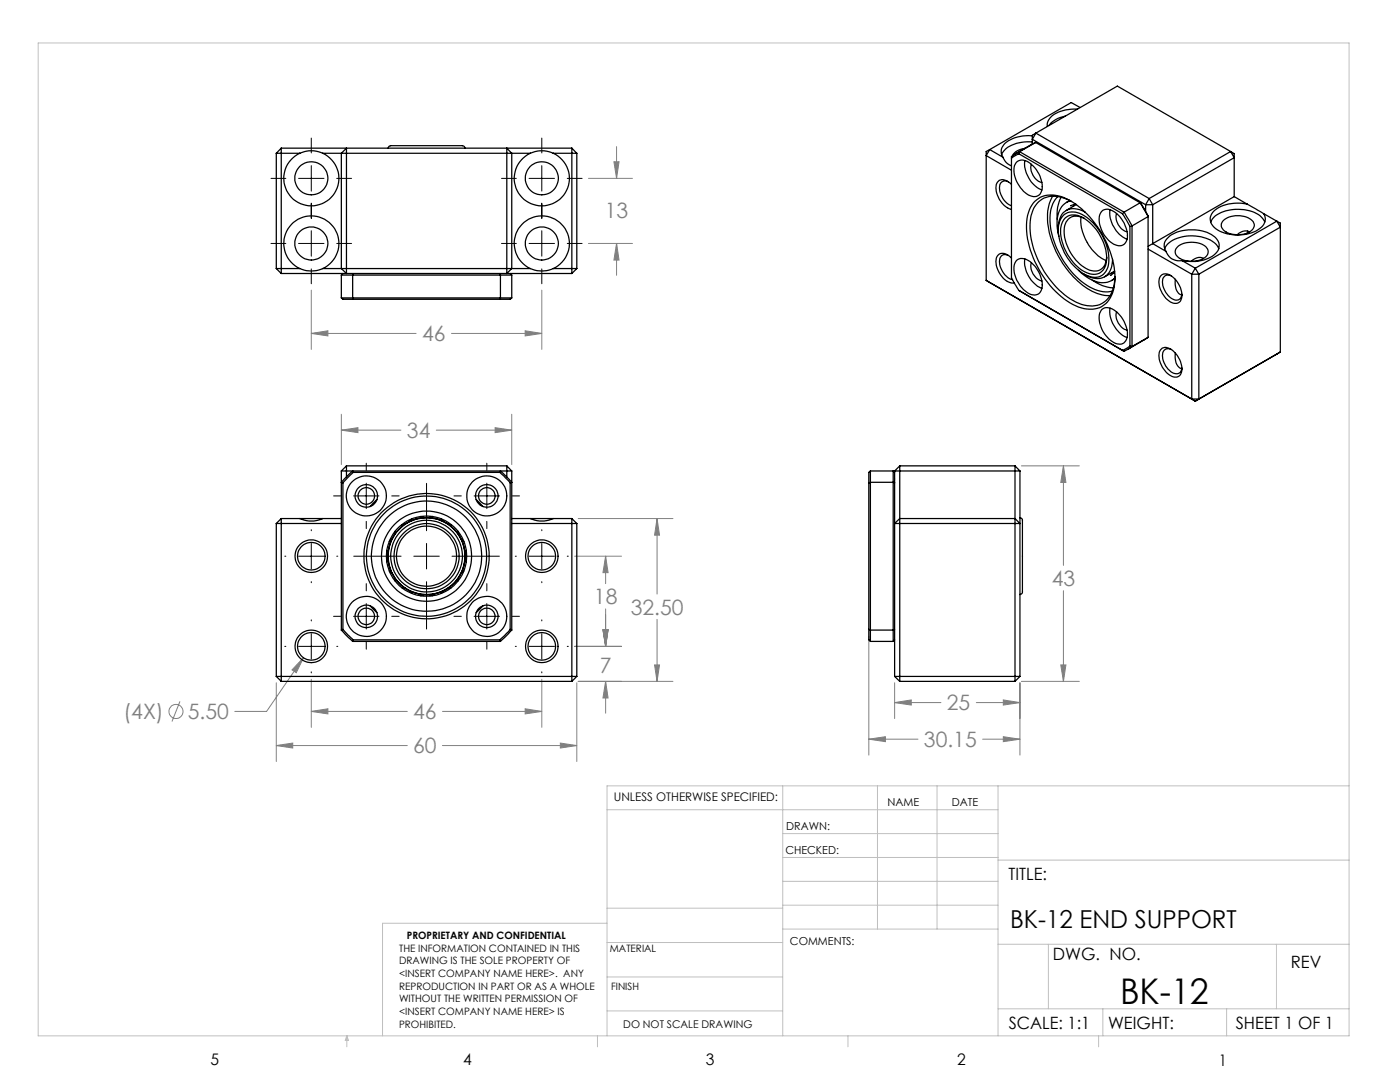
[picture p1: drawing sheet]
<svg xmlns="http://www.w3.org/2000/svg" width="279mm" height="216mm" viewBox="0 0 279 216" stroke-linecap="round" stroke-linejoin="round" font-family="sans-serif">
<g fill="none" stroke="#808080" stroke-width=".2">
<path d="M117.4 35.6h8.8M122.5 32.3h1l-.5 3.3zM123 29.2v6.4M62.1 57.9v11.8M108.1 57.9v11.8M117.4 48.6h8.8M123 48.6l.5 3.3h-1zM123 48.6v6.3M62.1 66.5l3.3-.5v1zM62.1 66.5h20.9M90.1 66.5h18M104.8 66l3.3 .5-3.3 .5z"/>
<path d="M68.1 85.8l3.3-.5v1zM68.1 82.7v10M68.1 85.8h11.9M87.1 85.8h15M98.8 85.3l3.3 .5-3.3 .5zM102.1 82.7v10M203.8 93h11.6M212.2 93v19.8M212.2 93l.5 3.3h-1zM114.7 111h9.3M115.4 103.5h18.9M120.9 111l.5 3.3h-1.1z"/>
<path d="M120.9 111v5.5M131.1 103.5v15M131.1 103.5l.5 3.3h-1zM212.2 117.9v18.1M35.9 139.9l-1.6 4.1M55.1 136.2v15.7M60.6 131.2l-7.4 10.8h-6.4M60.6 131.2l-1.5 3-.8-.5zM62.1 135.5v9.6M108.1 135.5v9.6M114.7 129h9.3M115.1 136.2v15.7"/>
<path d="M115.4 136h18.9M120.3 125.7h1.1l-.5 3.3zM120.9 136l.5 3.3h-1.1zM120.9 121.5v7.5M120.9 136v6.3M130.6 132.7h1l-.5 3.3zM131.1 123.6v12.4M173.4 126.9v23.8M178.5 136.2v7.2M200.2 139.7l3.4 .5-3.4 .5zM203.6 136.2v14.5M203.8 136h11.6"/>
<path d="M211.7 132.7h1l-.5 3.3zM55.1 148.8l3.3-.5v1zM55.1 148.8h26.2M62.1 142l3.3-.6v1.1zM62.1 142h19.2M88.3 142h19.8M88.3 148.8h26.8M104.8 141.4l3.3 .6-3.3 .5zM111.8 148.3l3.3 .5-3.3 .5zM173.4 147.5l3.3-.5v1zM173.4 147.5h9.8M178.5 140.2l3.4-.5v1z"/>
<path d="M178.5 140.2h9.3M194.8 140.2h8.8M196.1 147.5h7.5M200.2 147l3.4 .5-3.4 .5z"/>
<circle cx="35.1" cy="142" r="1.41"/>
</g>
<g fill="none" stroke="#000" stroke-width=".2">
<path d="M54.1 35.6h2.9M59.6 35.6h5.1M62.1 27.6v2.9M62.1 33.1v5M67.2 35.6h3M100.1 35.6h2.9M105.6 35.6h5.1M108.1 27.6v2.9M108.1 33.1v5M113.2 35.6h3M54.1 48.6h2.9M59.6 48.6h5.1"/>
<path d="M62.1 40.5v3.1M62.1 46v5.1M62.1 53.7v2.9M67.2 48.6h3M100.1 48.6h2.9M105.6 48.6h5.1M108.1 40.5v3.1M108.1 46v5.1M108.1 53.7v2.9M113.2 48.6h3M66.6 99h1.4M70.6 99h5"/>
<path d="M73.1 92.4v1.5M73.1 96.4v5.1M78.2 99h1.5M85.1 96.4v9.5M90.6 99h1.5M94.6 99h5.1M97.2 92.4v1.5M97.2 96.4v5.1M102.2 99h1.5M56.8 111h.2M59.6 111h5.1M62.1 105.7v.2"/>
<path d="M62.1 108.4v5.1M62.1 116.1v.2M67.2 111h.2M70.6 111h9.4M73.1 104v1.5M73.1 116.5v1.4M82.6 111h5.1M85.1 108.4v5.1M85.1 116.1v9.4M90.2 111h9.5M97.2 104v1.5M97.2 116.5v1.4"/>
<path d="M102.8 111h.2M105.6 111h5.1M108.1 105.7v.2M108.1 108.4v5.1M108.1 116.1v.2M113.2 111h.2M56.8 129h.2M59.6 129h5.1M62.1 123.7v.2M62.1 126.4v5.1M62.1 134.1v.2M66.6 123h1.4"/>
<path d="M67.2 129h.2M70.6 123h5M73.1 120.4v5.1M73.1 128.1v1.4M78.2 123h1.5M90.6 123h1.5M94.6 123h5.1M97.2 120.4v5.1M97.2 128.1v1.4M102.2 123h1.5M102.8 129h.2M105.6 129h5.1"/>
<path d="M108.1 123.7v.2M108.1 126.4v5.1M108.1 134.1v.2M113.2 129h.2"/>
</g>
<g fill="none" stroke="#c0c0c0" stroke-width=".2">
<path d="M7.6 8.6h261.6v198.1h-261.6zM156.2 156.8v49.9M175.1 156.8v28.6M187 156.8v28.6M199.2 156.8v49.9M269.2 156.8h-148.1v49.9M121.1 161.6h78.1M156.2 171.1h43M156.2 166.3h43M156.2 175.9h43M199.2 171.6h70M121.1 194.9h35.1"/>
<path d="M121.1 188.1h35.1M121.1 181.2h35.1M121.1 184.2h-44.8v22.5M156.2 185.4h43M156.2 180.6h43M199.2 188.4h70M209.2 188.4v12.9M254.7 188.4v12.9M69.2 206.7v2.2M69.2 206.7l.3 .9h-.6zM119.2 206.7v2.2M121.1 201.7h35.1"/>
<path d="M169.2 206.7v2.2M199.2 201.3h70M219.3 206.7v2.2M220.1 201.3v5.4M244.8 201.3v5.4"/>
</g>
<path d="M120.3 125.7h1.1l-.5 3.3zM120.9 136l.5 3.3h-1.1zM120.9 111l.5 3.3h-1.1zM120.3 125.7h1.1l-.5 3.3zM131.1 103.5l.5 3.3h-1zM130.6 132.7h1l-.5 3.3zM68.1 85.8l3.3-.5v1zM98.8 85.3l3.3 .5-3.3 .5zM62.1 142l3.3-.6v1.1zM104.8 141.4l3.3 .6-3.3 .5zM111.8 148.3l3.3 .5-3.3 .5zM55.1 148.8l3.3-.5v1zM60.6 131.2l-2.3 2.5 .8 .5zM173.4 147.5l3.3-.5v1zM200.2 147l3.4 .5-3.4 .5zM178.5 140.2l3.4-.5v1zM200.2 139.7l3.4 .5-3.4 .5zM211.7 132.7h1l-.5 3.3zM212.2 93l.5 3.3h-1zM123 48.6l.5 3.3h-1zM122.5 32.3h1l-.5 3.3zM62.1 66.5l3.3-.5v1zM104.8 66l3.3 .5-3.3 .5z" fill="#808080"/>
<g fill="none" stroke="#000" stroke-width=".25">
<path d="M55.1 30.6v23M55.1 30.6h4.7M56.1 29.6v25M56.1 29.6h58M56.1 29.6l-1 1M59.8 30.6a5.6 5.6 0 0 1 4.6 0M59.8 30.6a5.5 5.5 0 0 0-2 8.4 5.5 5.5 0 0 0 8.6 0 5.5 5.5 0 0 0-2-8.4M64.4 30.6h41.4M68.1 30.6l1-1v25l-1-1zM77.5 29.6l.1-.4 .4-.1h14.3l.3 .1 .2 .4M101.1 29.6l1 1v23l-1 1zM105.8 30.6a5.6 5.6 0 0 1 4.6 0"/>
<path d="M105.8 30.6a5.5 5.5 0 0 0-2 8.4 5.5 5.5 0 0 0 8.6 0 5.5 5.5 0 0 0-2-8.4M110.4 30.6h4.7M114.1 29.6v25M114.1 29.6l1 1M115.1 30.6v23M197.5 29.8l-.7 .4v25.8M197.5 29.8l-.7 1.2 5.1 3M197.5 29.8l2.6 1.6M200.1 31.4l.7 1 1.1 .7M201.3 36.3a1.24 1.24 0 0 0-1.5 .1 1.24 1.24 0 0 0-.3 1.4 4 4 0 0 0 2.4 3.3M201.9 36.8a1.95 1.95 0 0 0-2.7-.6 2.8 2.8 0 0 0 0 3.2 4 4 0 0 0 2.7 2.4M202.9 32.3a2.21 2.21 0 0 1 3 .6 5.6 5.6 0 0 1 1.9 5.3 1.64 1.64 0 0 1-2.6 .7 5.9 5.9 0 0 1-2.7-5.8z"/>
<path d="M203.3 30.7l-1.4 .8M203.3 30.7l20.7 12M203.5 30.3l-1.6 .9v24.2l1.4 2.6M203.5 30.3l-.2 .4M203.5 30.3l20.8 12M204.5 29.6a3.1 3.1 0 0 0-2.4 1.4M204.5 32a6 6 0 0 0 3.4 5.9M205.8 32.8a3.1 3.1 0 0 0 2.1 3.6M206 27.1a7.2 7.2 0 0 0-5.7 1.8 2.08 2.08 0 0 0-.2 2.5M206 28.3a6.8 6.8 0 0 0-5.7 1.9l-.4 .7M206.7 28.4l-4.1 2.3M206.7 28.4l-3.2 1.9"/>
<path d="M206.7 28.4l20.8 12.1M206.7 26.6l-.7 .4v1.8M206.7 26.6l-.7 1.2 22.6 13.1M206.7 26.6l22.6 13M206.7 26.6l16.3-9.4 22.6 13M210.1 39.2a9.5 9.5 0 0 0-.7 7.2 18.7 18.7 0 0 0 8.6 11.7 7.3 7.3 0 0 0 3.5 .9M211.1 39.2a6.9 6.9 0 0 0-1.4 6.2 17.1 17.1 0 0 0 8.3 12.1 5.4 5.4 0 0 0 4 .6M211.8 39.4a7.4 7.4 0 0 0-.8 4.4M212.6 23.2a5.1 5.1 0 0 0-3.3 1.8M215 21.8a7.1 7.1 0 0 0-5.5 1.8l-.5 1v.6M215.5 21.4l-1.7-.9-16.3 9.3M229.3 39.6l.7 1.3"/>
<path d="M229.3 39.6l-.7 1.3M245.6 30.2l-16.3 9.4M245.6 30.2l.7 1.3-16.3 9.4M245.6 30.2l.7 .5v8.5M246.3 39.2l-17.2 9.9M246.3 39.2l2.6 1.5M55.1 53.6h4.7M55.1 53.6l1 1M56.1 54.6h12.3M59.8 53.6a5.5 5.5 0 0 1-2-8.4 5.5 5.5 0 0 1 8.7 0 5.5 5.5 0 0 1-2.1 8.4M59.8 53.6a5.6 5.6 0 0 0 4.6 0M64.4 53.6h41.4"/>
<path d="M68.1 59.4h2.3M68.1 54.9h2.3M68.1 59.4l.3 .3h2.1M68.1 54.9v4.5M68.4 54.6h.7M68.4 54.6l-.3 .3M69.1 54.6h32M70.4 54.9v4.5M70.4 59.4h29.5M70.4 54.9h29.5M70.4 59.4l.1 .3M70.5 54.6l-.1 .3"/>
<path d="M70.5 59.7h29.3M99.8 54.6l.1 .3M99.9 54.9h2.2M99.9 59.4h2.2M99.9 54.9v4.5M99.9 59.4l-.1 .3M101.1 54.6h.7M101.8 54.6h12.3M101.8 54.6l.3 .3M102.1 59.4l-.3 .3h-2M102.1 54.9v4.5M105.8 53.6a5.5 5.5 0 0 1-2-8.4 5.5 5.5 0 0 1 8.7 0 5.5 5.5 0 0 1-2.1 8.4"/>
<path d="M105.8 53.6a5.6 5.6 0 0 0 4.6 0M110.4 53.6h4.7M115.1 53.6l-1 1M196.8 56l41.7 24M196.8 56l.7 .4M201.3 51a1.16 1.16 0 0 0-1.3 0 1.16 1.16 0 0 0-.5 1.2 4 4 0 0 0 2.6 3.6M201.9 51.5a1.92 1.92 0 0 0-2.7-.7 3 3 0 0 0 .2 3.6 3.3 3.3 0 0 0 3 2M202.9 51.9a2.31 2.31 0 0 1 3 .6 5.7 5.7 0 0 1 1.9 5.4 1.73 1.73 0 0 1-2.9 .4 5.8 5.8 0 0 1-2.4-5.6zM203.3 58l21 12.1M203.3 58h.2M204.5 51.7a5.9 5.9 0 0 0 3.4 5.8M205.8 52.4a3.1 3.1 0 0 0 2.1 3.7"/>
<path d="M206.5 40.2a5.7 5.7 0 0 1 7-.2 19.3 19.3 0 0 1 9 16.1 5.5 5.5 0 0 1-3.5 5.4 8.1 8.1 0 0 1-7.2-2.3 19.2 19.2 0 0 1-6.9-15 6.6 6.6 0 0 1 1.6-4zM212.2 43a3.5 3.5 0 0 1 4.6 .3 10.8 10.8 0 0 1 4.4 9.7 2.84 2.84 0 0 1-4.4 1.9 10.7 10.7 0 0 1-5.5-10l.4-1.2zM212.6 43.5a3.2 3.2 0 0 1 4.1 .3 9.8 9.8 0 0 1 4.1 8.6 2.58 2.58 0 0 1-4.1 1.9 9.7 9.7 0 0 1-5-9.1l.3-.8zM213.5 40l-.7 .4M213.6 40.1a3.8 3.8 0 0 0-2.6 3.9v1.1l.3 2.1M213.7 41v.1M213.9 40.2a5.8 5.8 0 0 0-6.3-.2 6.9 6.9 0 0 0-2 6.2 18.6 18.6 0 0 0 9.1 14.1 5.1 5.1 0 0 0 6.3-.6 6.7 6.7 0 0 0 1.5-4.5M214.5 40.8l-.3 .4M214.7 40.7l-1 .3M214.8 40.8l-2 1.2M215.2 53.9a7.1 7.1 0 0 0 5.5 2.5l1.1-.4 .7-.5M215.8 43.4a9.2 9.2 0 0 0 5 8.6"/>
<path d="M216.4 43.6a2.47 2.47 0 0 0-3.8 1.1 8.3 8.3 0 0 0 2.9 8 3.9 3.9 0 0 0 3.9 1.2 2.67 2.67 0 0 0 1.4-2.6M216.6 42.4a3.4 3.4 0 0 0-4.7 .4l-.6 1.7-.1 1.4M218 55.9a7.8 7.8 0 0 0 4.2 1.5M219.9 42.1a1.99 1.99 0 0 1 2.7 .3 6.2 6.2 0 0 1 2.3 5.4 1.67 1.67 0 0 1-2.6 .9 5.9 5.9 0 0 1-2.8-5.8zM221.5 41.8a6 6 0 0 0 3.4 5.9M222 51.8a3.5 3.5 0 0 1-2.2 3.7 4.6 4.6 0 0 1-3.5-.9M222.3 54.4h-.5M222.5 54.2l-.8 .7M222.5 54.1l-2 1.1M222.5 55.6l-.7 .4M222.8 42.6a3 3 0 0 0 2.1 3.6M224 42.7l1.5 2.5"/>
<path d="M224.3 42.3l1.6 2.8M224.3 42.3l-.3 .4M225.5 45.2v23.9M225.9 45.1l-.4 .1M225.9 45.1v24M227.5 40.5l1.6 2.7-3.2 1.9M227.5 40.5l1.6 2.6v24.2M227.5 40.5l-3.2 1.8M228.6 40.9v1.3M228.6 40.9h1.4M229.1 49.7l8.7 5M230 40.9v7.7l2.7 1.5"/>
<path d="M231.6 55.1a1.71 1.71 0 0 1 2.6 .3 4.3 4.3 0 0 1 1.4 4.7 1.75 1.75 0 0 1-2.6-.3 4.2 4.2 0 0 1-1.4-4.7zM232.4 49.6a4.7 4.7 0 0 1 4-2.4 7.5 7.5 0 0 1 6.4 1.7l.4 .7M232.7 50.1a2.82 2.82 0 0 0 3.2 1.9M232.7 50.1a2.17 2.17 0 0 1 .7-3 8.3 8.3 0 0 1 9 .2 2.25 2.25 0 0 1-.4 3.8 8.4 8.4 0 0 1-6.1 .9M233.8 55.1a1.22 1.22 0 0 0-1.5 .1 1.22 1.22 0 0 0-.3 1.4 3.9 3.9 0 0 0 2.7 3.3 1.09 1.09 0 0 0 1.2-1.2M234.6 55.7a2.7 2.7 0 0 0 1.2 3.1v.1M235.2 49.1a4.9 4.9 0 0 1 5.5 .2 1.48 1.48 0 0 1-.8 2.5 4.7 4.7 0 0 1-5.1-.8 1.34 1.34 0 0 1 .4-1.9zM235.9 52l2.6 1.5M237.8 54.7v24.9M237.8 54.7h1.5M238.5 53.5l.8 1.2M238.5 53.5l-.7 1.2"/>
<path d="M239.3 54.7v24.9M240.2 51.6a1.94 1.94 0 0 0-2.5 .5M241.6 44.3a4.7 4.7 0 0 1 4-2.4 7.1 7.1 0 0 1 6.4 1.7l.4 .7M244.2 44a4.7 4.7 0 0 1 5.9 .2 1.55 1.55 0 0 1-1.1 2.3 4.6 4.6 0 0 1-5-.9l-.3-.4v-.5zM248.9 40.7a7.4 7.4 0 0 0-6.9 1.7 2.32 2.32 0 0 0 1.1 3.6 8.3 8.3 0 0 0 8.6-.6 2.08 2.08 0 0 0 .5-2.8M248.9 40.7l3.3 1.9M249 46.3v.2M249 46.1v.4M249.4 46.2a2.08 2.08 0 0 0-2.5 .6M252.2 42.6l2.6 1.5M254.8 44.1l-16.3 9.4M254.8 44.1l.7 1.2-16.2 9.4"/>
<path d="M254.8 44.1l.7 .4v25.7M219.9 61.7a2.31 2.31 0 0 1 3 .6 5.7 5.7 0 0 1 1.9 5.4 1.61 1.61 0 0 1-2.5 .6 5.8 5.8 0 0 1-2.8-5.8zM221.5 61.5a5.9 5.9 0 0 0 3.4 5.8M222.8 62.2a3.1 3.1 0 0 0 2.1 3.7M225.5 69.1l-1.5 .8 .3 .2M225.5 69.1h.4M225.9 69.1l-1.6 1M229.1 67.3l-4 2.4M229.1 67.3l-3.2 1.8M231.6 69.8a1.52 1.52 0 0 1 2.3 0 4.5 4.5 0 0 1 1.8 4.7 1.46 1.46 0 0 1-2.4 .3 4.6 4.6 0 0 1-1.8-4.7zM233.8 69.7a1.24 1.24 0 0 0-1.5 .2 1.24 1.24 0 0 0-.3 1.4 3.8 3.8 0 0 0 2.7 3.3 1.04 1.04 0 0 0 1.2-1.2M234.6 70.4a2.7 2.7 0 0 0 1.2 3.2"/>
<path d="M237.8 79.6h1.5M237.8 79.6l.7 .4M239.3 79.6l-.8 .4M255.5 70.2l-17 9.8M255.5 70.2l-.7 .5M68.1 94h34M68.1 94v31.7M68.4 96.3v29.3M69.1 93v2.1M69.1 93h32M69.1 93l-1 1M70.5 94.3l-.1-.3-1.7 1.6-.6 .6 .3 .1"/>
<path d="M70.5 94.3l-2.1 2M70.5 94.3h29.3M75.2 99.7l-1.3 1.4M95 99.7l1.4 1.4M99.8 94.3l2 2M99.8 94.3l.1-.3 1.7 1.6 .5 .6-.3 .1M101.1 93v2.1M101.1 93l1 1M101.8 96.3v29.3M102.1 94v31.7M173.4 96.3v29.3M173.7 94v2.2"/>
<path d="M173.7 94l-.3 .3v2M173.7 94h4.6M173.7 96.2h4.6M173.7 96.2v29.5M173.7 96.2l-.3 .1M178.3 94v2.2M178.3 96.2l.2 .1M178.3 94l.2 .3M178.3 96.2v29.5M178.5 94v2.3M178.5 94h25.1M178.5 96.3v38.7"/>
<path d="M179.6 93h23M179.6 93v43M179.6 93l-1.1 1M202.6 93v43M202.6 93l1 1M203.6 94v41M55.1 104.5h13M55.1 104.5v30.5M56.1 103.5v32.5M56.1 103.5h3.7M56.1 103.5l-1 1M59.8 103.5a5.6 5.6 0 0 0 4.6 0"/>
<path d="M59.8 103.5h4.6M64.4 103.5h3.7M77.2 109.8l.2 .7M77.4 111.5l-.2 .6M77.7 113.9l.5 .5M78.2 107.6l-.5 .4M78.7 115.3l.1 .6M78.8 106l-.1 .7M80.2 117.3l.7 .1M80.9 104.6l-.7 .1M81.7 117.9l.5 .5M82.2 103.5l-.5 .6"/>
<path d="M84 103l.6 .3M84.6 118.6l-.6 .3M85.7 118.6l.6 .3M86.3 103l-.6 .3M88.1 103.5l.4 .6M88.5 117.9l-.4 .5M89.4 104.6l.7 .1M90.1 117.3l-.7 .1M91.4 106l.1 .7M91.5 115.3l-.1 .6M92 107.6l.6 .4M92.6 113.9l-.6 .5"/>
<path d="M92.8 111.5l.2 .6M93 109.8l-.2 .7M102.1 104.5h13M102.1 103.5h3.7M105.8 103.5a5.6 5.6 0 0 0 4.6 0M105.8 103.5h4.6M110.4 103.5h3.7M114.1 103.5v32.5M114.1 103.5l1 1M115.1 104.5v30.5M178.5 104.5l1.1-1h23l1 1zM203.6 103.3l.2 .1 .2 .3v14.2a.57 .57 0 0 1-.4 .7"/>
<path d="M55.1 135h60M55.1 135l1 1M56.1 136h58M68.1 125.7l2.3 2.3M68.4 125.6l2.1 2.1M68.4 125.6l-.3 .1M70.4 128h29.5M70.5 127.7h29.3M70.5 127.7l-.1 .3M73.9 120.9l1.3 1.3M96.4 120.9l-1.4 1.3M99.8 127.7l.1 .3"/>
<path d="M101.8 125.6l-2 2.1M101.8 125.6l.3 .1M102.1 125.7l-2.2 2.3M115.1 135l-1 1M173.4 125.6v2.1l.3 .3M173.4 125.6l.3 .1M173.7 125.7v2.3M173.7 128h4.6M173.7 125.7h4.6M178.3 125.7v2.3M178.5 135h25.1M178.5 135l1.1 1"/>
<path d="M178.5 125.6l-.2 .1M178.5 127.7l-.2 .3M179.6 136h23M203.6 135l-1 1"/>
<circle cx="62.1" cy="35.6" r="3.3"/>
<circle cx="108.1" cy="35.6" r="3.3"/>
<circle cx="62.1" cy="48.6" r="3.3"/>
<circle cx="108.1" cy="48.6" r="3.3"/>
<circle cx="73.1" cy="99" r="2.26"/>
<circle cx="73.1" cy="99" r="1.65"/>
<circle cx="73.1" cy="98.9" r="4"/>
<circle cx="97.1" cy="98.9" r="4"/>
<circle cx="97.2" cy="98.9" r="2.26"/>
<circle cx="97.2" cy="99" r="1.65"/>
<circle cx="62.1" cy="111" r="2.75"/>
<circle cx="62.1" cy="111" r="3.3"/>
<circle cx="85.1" cy="111" r="12.5"/>
<circle cx="85.1" cy="111" r="7.2"/>
<circle cx="85.1" cy="111" r="7.7"/>
<circle cx="85.1" cy="111" r="9"/>
<circle cx="85.1" cy="111" r="6"/>
<circle cx="85.1" cy="111" r="12"/>
<circle cx="85.1" cy="111" r="6.5"/>
<circle cx="85.1" cy="111" r="8"/>
<circle cx="85.1" cy="111" r="11"/>
<circle cx="108.1" cy="111" r="3.3"/>
<circle cx="108.1" cy="111" r="2.75"/>
<circle cx="62.1" cy="129" r="2.75"/>
<circle cx="62.1" cy="129" r="3.3"/>
<circle cx="73.1" cy="123" r="1.65"/>
<circle cx="73.1" cy="123" r="2.25"/>
<circle cx="73.1" cy="123" r="4"/>
<circle cx="97.1" cy="123" r="4"/>
<circle cx="97.2" cy="123" r="2.25"/>
<circle cx="97.2" cy="123" r="1.65"/>
<circle cx="108.1" cy="129" r="3.3"/>
<circle cx="108.1" cy="129" r="2.75"/>
</g>
<text font-size="7.1" x="223.5" y="200.4">BK-12</text>
<text font-size="4.9" x="201.6" y="185.2">BK-12 END SUPPORT</text>
<g font-size="4.2" fill="#808080">
<text x="120.7" y="43.5">13</text>
<text x="84.2" y="68.1">46</text>
<text x="81.2" y="87.4">34</text>
<text x="209.9" y="116.9">43</text>
<text x="118.5" y="120.6">18</text>
<text x="125.9" y="122.6">32.50</text>
<text x="119.7" y="134.2">7</text>
<text x="24.6" y="143.5">(4X)</text>
<text x="37.5" y="143.5">5.50</text>
<text x="82.5" y="143.5">46</text>
<text x="189" y="141.8">25</text>
<text x="184.4" y="149.1">30.15</text>
<text x="82.5" y="150.3">60</text>
</g>
<g font-size="3.4">
<text x="201.3" y="175.7">TITLE:</text>
<text x="210.1" y="191.5">DWG. NO.</text>
<text x="257.6" y="193.1">REV</text>
<text x="201.3" y="205.4">SCALE: 1:1</text>
<text x="221.1" y="205.4">WEIGHT:</text>
<text x="246.6" y="205.4">SHEET 1 OF 1</text>
</g>
<g font-size="3.2">
<text x="42" y="212.5">5</text>
<text x="92.4" y="212.4">4</text>
<text x="140.9" y="212.5">3</text>
<text x="191" y="212.5">2</text>
<text x="243.2" y="212.8">1</text>
</g>
<text font-size="2.4" x="122.5" y="159.9">UNLESS OTHERWISE SPECIFIED:</text>
<g font-size="2.2">
<text x="177.1" y="160.9">NAME</text>
<text x="190" y="160.9">DATE</text>
<text x="156.9" y="165.7">DRAWN:</text>
<text x="156.7" y="170.4">CHECKED:</text>
<text x="157.6" y="188.6">COMMENTS:</text>
</g>
<text font-size="2.1" x="124.4" y="205.1">DO NOT SCALE DRAWING</text>
<g font-size="2">
<text x="79.7" y="189.9">THE INFORMATION CONTAINED IN THIS</text>
<text x="81.2" y="187.4">PROPRIETARY AND CONFIDENTIAL</text>
<text x="121.7" y="189.9">MATERIAL</text>
<text x="79.7" y="192.4">DRAWING IS THE SOLE PROPERTY OF</text>
<text x="79.7" y="195">&lt;INSERT COMPANY NAME HERE&gt;. ANY</text>
<text x="79.7" y="197.5">REPRODUCTION IN PART OR AS A WHOLE</text>
<text x="122" y="197.5">FINISH</text>
<text x="79.7" y="200">WITHOUT THE WRITTEN PERMISSION OF</text>
<text x="79.7" y="202.5">&lt;INSERT COMPANY NAME HERE&gt; IS</text>
<text x="79.7" y="205.1">PROHIBITED.</text>
</g>
</svg>
